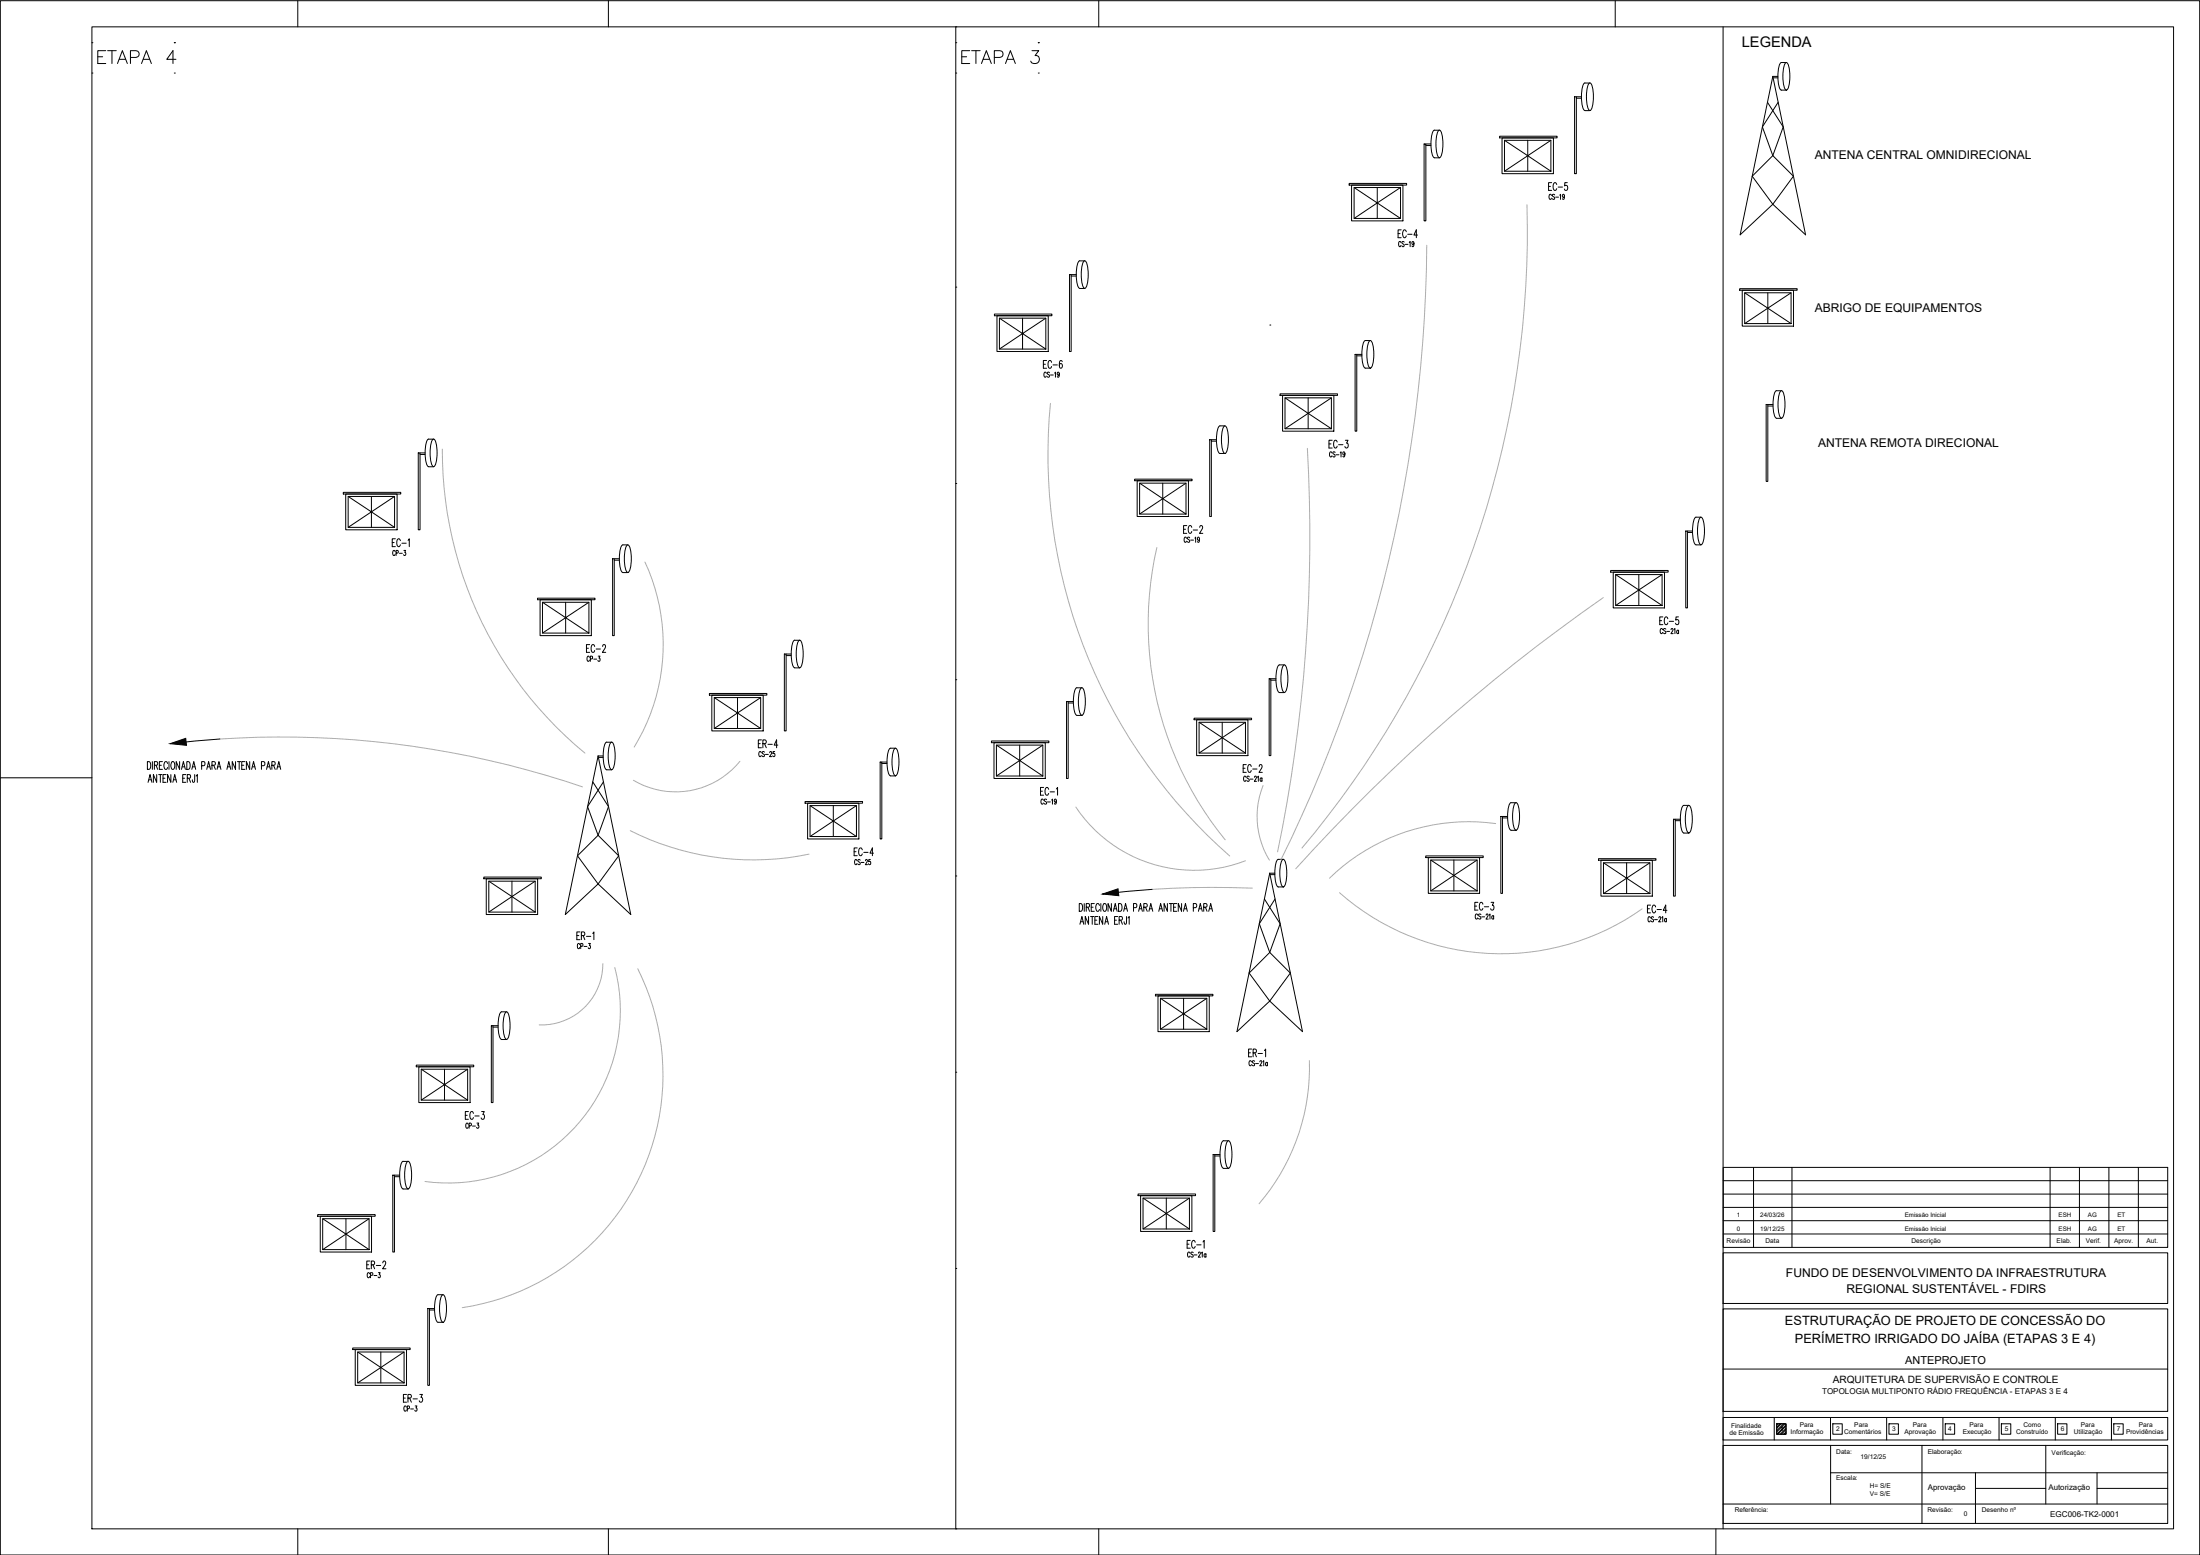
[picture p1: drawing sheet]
<svg xmlns="http://www.w3.org/2000/svg" width="841mm" height="594mm" viewBox="0 0 841 594" stroke-linecap="round" stroke-linejoin="round" font-family="sans-serif">
<!-- layer: A-FORMATO -->
<g fill="none" stroke="#000" stroke-width=".38">
<path d="M.1 .3h840.8v593.8h-840.8zM35.1 10.3h795.8v573.8h-795.8zM113.8 .3v10M232.6 .3v10M420 .3v10M617.5 .3v10M.1 297.2h35M658.7 446h170v30.6h-170zM658.7 456.2h170M658.7 451.1h170M670.3 446v30.6M685 446v30.6"/>
<path d="M783.7 446v30.6M794.9 446v30.6M806.2 446v30.6M817.5 446v30.6M658.7 478.6h170v19.4h-170zM658.7 471.4h170M658.7 466.4h170M658.7 461.3h170M658.7 500.1h170v39.1h-170zM658.7 523h170M658.7 552.2h170v29.8h-170zM658.7 541.5h170v8.6h-170z"/>
<path d="M678.3 541.5v8.6M679.2 544h3.6v3.9h-3.6zM679.6 544l-.4 .4M680.5 544l-1.3 1.3M680.9 544l-1.7 1.7M681.8 544l-2.6 2.6M682.3 544l-3.1 3M682.8 544.4l-3.6 3.5M682.8 545.7l-2.2 2.2M682.8 547.1l-.9 .8M682.8 544.8l-3.2 3.1M682.8 546.2l-1.8 1.7"/>
<path d="M682.8 547.5l-.5 .4M699.8 541.5v8.6M699.8 552.2v22.4M700.7 544h3.6v3.9h-3.6zM721.2 541.5v8.6M722.1 544h3.6v3.9h-3.6zM734.7 552.2v29.8M742.7 541.5v8.6M743.6 544h3.6v3.9h-3.6zM764.2 541.5v8.6M765.1 544h3.6v3.9h-3.6zM782.1 552.2v22.4"/>
<path d="M785.7 541.5v8.6M786.6 544h3.6v3.9h-3.6zM807.2 541.5v8.6M808.1 544h3.6v3.9h-3.6zM658.7 574.6h170M699.8 562.7h128.9M755.2 568.6h26.9M755.2 562.7v19.3M801.7 568.6h27M801.7 562.7v11.9M113.8 584v10.1M232.6 584.1v10"/>
<path d="M420 584.1v10M656 584.1v10"/>
</g>
<!-- layer: 0 -->
<path d="M658.7 10.3v573.8M485.4 124.2h.1" fill="none" stroke="#000" stroke-width=".38"/>
<!-- layer: TK1 -->
<g fill="none" stroke="#000" stroke-width=".38">
<path d="M365.4 10.3v573.8M601.9 37h.7v29.4h-.7zM602.6 37h1.9M602.6 37.5h1.9M675.7 39.1l6 9.4-4 11M677.7 29.2l-12.5 60.5 12.5-11.7M677.7 29.2l12.5 60.5-12.5-11.7M677.7 29.2h2M677.8 29.7h1.9M679.7 39.1l-6 9.4 4 11M544.4 55h.7v29.4h-.7zM545.1 55h1.9"/>
<path d="M545.1 55.6h1.9M677.7 59.5l-7.9 7.8 7.9 10.7M677.7 59.5l7.9 7.8-7.9 10.7M592 71.2h.7M593.1 74.7a.49 .49 0 0 0-.6-.5 .49 .49 0 0 0-.3 .7v.6a.49 .49 0 0 0 .3 .7 .49 .49 0 0 0 .6-.5M593.2 69.8h-1.2v2.9h1.2M594.3 74.5l-.1-.2a.46 .46 0 0 0-.7 .1 .46 .46 0 0 0 .2 .7l.5 .2 .1 .6-.3 .3-.5-.3M594.7 75.3h1.1M595.1 70.5l-.4-.7a1.71 1.71 0 0 0-.6 2.8l.6 .1 .4-.6M595.7 71.5h1.6M596.3 74.6l.3-.4v2M598 74.9l-.3 .6a.58 .58 0 0 1-.5-.7 .58 .58 0 0 1 .7-.5l.1 1.5-.3 .4-.4-.3"/>
<path d="M599.1 69.8h-.9v1.1a.88 .88 0 0 1 1.1 .9 .88 .88 0 0 1-1.1 .8l-.2-.4M534.5 89.3h.7M535.6 92.7l-.3-.4a1.11 1.11 0 0 0-.7 1 1.11 1.11 0 0 0 .7 .9l.3-.5M535.6 87.8h-1.1v3h1.1M536.8 92.5a.45 .45 0 0 0-.8-.1 .45 .45 0 0 0 .2 .7l.5 .3 .1 .6-.3 .2-.6-.2M537.2 93.4h1.1M537.6 88.5l-.5-.7a1.76 1.76 0 0 0-.5 2.8l.5 .2 .5-.7M538.1 89.5h1.7M538.7 92.6l.4-.3v1.9M540.5 92.9l-.3 .6a.58 .58 0 0 1-.5-.7 .58 .58 0 0 1 .6-.5l.2 1.6-.3 .3-.4-.2M541.9 89.8h-1.4l.9-2v3M408.9 104.9h.6v29.4h-.6z"/>
<path d="M409.5 104.9h1.9M409.5 105.5h1.9M518 135.4h.7v29.3h-.7zM518.7 135.4h1.9M518.7 135.9h1.9M400 142.6l-.3-.4a1.07 1.07 0 0 0-.7 .9 1.07 1.07 0 0 0 .7 1l.3-.4M401.2 142.4l-.1-.1a.45 .45 0 0 0-.7 .1 .45 .45 0 0 0 .2 .6l.5 .3 .1 .6-.3 .2-.6-.2M403.2 142.6l.3-.4v1.9M405 142.8l-.4 .6a.58 .58 0 0 1-.4-.7 .58 .58 0 0 1 .5-.4l.2 1.5-.3 .3-.4-.2M675.2 154.5h.6v29.4h-.6zM675.8 154.5h2M675.8 155.1h2"/>
<path d="M159.9 173h.7v29.4h-.7zM160.6 173h1.9M160.6 173.6h1.9M462.4 168h.7v29.3h-.7zM463.1 168h1.9M463.1 168.5h1.9M508 169.6h.8M509.2 173.1l-.4-.5a1.11 1.11 0 0 0-.6 1 1.11 1.11 0 0 0 .6 1l.4-.5M509.3 168.2h-1.3v3h1.3M510.4 172.9a.45 .45 0 0 0-.8-.2 .45 .45 0 0 0 .2 .8l.5 .3 .1 .5-.3 .3-.6-.3M510.8 173.8h1.1M511.2 168.9l-.5-.7a1.7 1.7 0 0 0-.5 2.8l.5 .2 .5-.8"/>
<path d="M511.7 169.9h1.7M512.4 173l.3-.4v2M514.1 173.3l-.2 .5a.53 .53 0 0 1-.6-.6 .53 .53 0 0 1 .6-.5l.2 1.5-.3 .4-.4-.3M514.3 168.2h1l-.5 1.1a.88 .88 0 0 1 .6 1.1 .88 .88 0 0 1-1.1 .6l-.2-.4M149.9 207.3h.8M151.1 205.8h-1.2v3M153.1 206.6l-.5-.8a1.71 1.71 0 0 0-.5 2.9l.5 .1 .5-.7M153.6 207.5h1.7M156 206.4l.5-.6v3M234.2 213.5h.6v29.3h-.6zM234.8 213.5h2M234.8 214h2"/>
<path d="M453.6 205.7l-.3-.5a1.11 1.11 0 0 0-.7 1 1.11 1.11 0 0 0 .7 1l.3-.5M454.8 205.5a.45 .45 0 0 0-.7-.2 .45 .45 0 0 0 .1 .8l.5 .3 .1 .5-.3 .3-.6-.3M456.8 205.6l.3-.4v2M458.6 205.9l-.3 .4a.53 .53 0 0 1-.6-.5 .53 .53 0 0 1 .6-.5 1.01 1.01 0 0 1 .4 1.1 1.01 1.01 0 0 1-.8 .7l-.1-.2M644.4 202.9h.7v29.4h-.7zM645.1 202.9h1.9M645.1 203.4h1.9M225.3 251.1l-.3-.4a1.11 1.11 0 0 0-.6 1 1.11 1.11 0 0 0 .6 1l.3-.5M225.7 251.7l.7-.1v-.8l-.7-.1v2M228.7 250.7h.7l-.4 .7a.54 .54 0 0 1 .5 .8 .54 .54 0 0 1-.9 .1M299.8 249.9h.7v29.3h-.7zM300.5 249.9h1.9"/>
<path d="M300.5 250.5h1.9M485.2 259.3h.6v29.4h-.6zM485.8 259.3h2M485.8 259.9h2M635.6 240.6a.49 .49 0 0 0-.6-.5 .49 .49 0 0 0-.3 .7l.2 1.2 .4 .1 .3-.5M636.8 240.4l-.1-.2a.47 .47 0 0 0-.7 .1 .47 .47 0 0 0 .2 .7l.5 .2 .1 .6-.3 .3-.6-.3M638.8 240.6l.1-.3a.41 .41 0 0 1 .6 0 .41 .41 0 0 1 0 .5l-.7 1.3h.8M640 240.5l.3-.4v2M641.7 241.1l-.1-.3a.57 .57 0 0 0-.6 .6 .57 .57 0 0 0 .6 .6l.1-.2M641.7 240.8v1.3M407.7 268h.6v29.4h-.6zM408.3 268h2"/>
<path d="M408.3 268.6h2M56.3 291h.7a1.98 1.98 0 0 1 0 2.9h-.7zM56.6 298.9l.8-3 .7 3M56.9 297.9h.9M58.3 291v2.9M59 292.4l1.1-.2v-1.1l-1.1-.1v2.9M59.6 292.4l.7 1.5M59.9 295.9v3l-1.3-3v3M60.7 295.9h1.2M60.9 292.4h.8M61.3 295.9v3M62.1 291h-1.2v2.9h1.2"/>
<path d="M62.3 297.3h.7M63.5 295.9h-1.2v3h1.2M64.1 291.7a.64 .64 0 0 0-.4-.6 .64 .64 0 0 0-.7 0 2.29 2.29 0 0 0 .2 2.8 .68 .68 0 0 0 .9-.7M64.6 291v2.9M65.3 295.9v3l-1.2-3v3M65.7 291.1l.2-.1a1.71 1.71 0 0 1 .5 2.8l-.1 .1a1.76 1.76 0 0 1-.6-2.8zM66.1 298.9l.7-3 .7 3M66.3 297.9h1M68.7 291v2.9l-1.3-2.9v2.9M69.4 293.9l.7-2.9 .8 2.9M69.6 293h1M69.8 297.3h.8"/>
<path d="M71 295.9h-1.2v3h1.2M71.4 291h.7a1.98 1.98 0 0 1 0 2.9h-.7zM71.6 297.3l1.1-.1v-1.1l-1.1-.2v3M72.2 297.3l.7 1.6M73.3 293.9l.8-2.9 .7 2.9M73.6 293h.9M74.4 295.9v2.3l-.3 .7-.4-.1-.2-.9M75 296.5l.4-.6v3M77.1 292.5l1.1-.1v-1.3l-1.1-.1v2.9M79 293.9l.8-2.9 .7 2.9M79.3 293h.9M81 292.4l1.3-.3-.2-1-1.1-.1v2.9"/>
<path d="M81.7 292.4l.6 1.5M83 293.9l.7-2.9 .8 2.9M83.2 293h1M86.7 293.9l.8-2.9 .7 2.9M87 293h.9M90 291v2.9l-1.2-2.9v2.9M90.8 291h1.3M91.4 291v2.9M92.4 292.4h.8M93.6 291h-1.2v2.9h1.2M95.5 291v2.9l-1.3-2.9v2.9M96.2 293.9l.7-2.9 .8 2.9"/>
<path d="M96.5 293h.9M99.9 292.5h.9l.4-.3-.2-1.1-1.1-.1v2.9M101.9 293.9l.7-2.9 .8 2.9M102.2 293h.9M103.9 292.4l1.1-.2v-1.1l-1.1-.1v2.9M104.6 292.4l.6 1.5M105.8 293.9l.8-2.9 .7 2.9M106.1 293h.9M226.6 298.7l6 9.5-4 10.9M228.6 288.8l-12.5 60.6 12.5-11.7M228.6 288.8l12.5 60.6-12.5-11.7M228.6 288.8h1.9"/>
<path d="M228.8 289.4h1.7M230.7 298.7l-6.1 9.5 4 10.9M291 287.6l-.3-.5a1.05 1.05 0 0 0-.7 1 1.05 1.05 0 0 0 .7 1l.3-.5M292.2 287.4a.45 .45 0 0 0-.7-.2 .45 .45 0 0 0 .1 .8l.5 .2 .1 .6-.3 .3-.5-.3M294.3 287.6v-.3a.43 .43 0 0 1 .6 0 .43 .43 0 0 1 0 .6l-.7 1.2h.9M296.2 287.1h-.7v.8a.55 .55 0 0 1 .8 .5 .55 .55 0 0 1-.8 .5l-.1-.2M336.5 291.1h.6v29.4h-.6zM337.1 291.1h1.9M337.1 291.7h1.9M476.3 297l-.3-.5a1.11 1.11 0 0 0-.6 1 1.11 1.11 0 0 0 .6 1l.3-.5M477.6 296.8a.46 .46 0 0 0-.8-.2 .46 .46 0 0 0 .1 .8l.4 .2a.48 .48 0 0 1 .2 .8 .48 .48 0 0 1-.8-.2M479.6 297l.2-.5 .5 .4-.8 1.6h.9"/>
<path d="M480.7 296.9l.3-.4v2M482.4 297.5l-.1-.2a.57 .57 0 0 0-.6 .6 .57 .57 0 0 0 .6 .5l.1-.2M482.4 297.2v1.3M228.6 319.1l-7.8 7.9 7.8 10.7M228.6 319.1l7.9 7.9-7.9 10.7M397.8 302.3h.7M398.9 305.7a.49 .49 0 0 0-.7-.4 .49 .49 0 0 0-.3 .7v.5a.49 .49 0 0 0 .3 .7 .49 .49 0 0 0 .7-.4M398.9 300.8h-1.1v3h1.1M400.1 305.5l-.1-.1a.47 .47 0 0 0-.7 0 .47 .47 0 0 0 .2 .7l.5 .3 .1 .6-.3 .2-.6-.2M400.4 306.4h1.1M400.9 301.6l-.5-.8a1.71 1.71 0 0 0-.5 2.9l.5 .1 .5-.7M401.4 302.5h1.7"/>
<path d="M402 305.7l.3-.4v1.9M403.8 301.4l.5-.6v3M403.8 305.9l-.4 .6a.58 .58 0 0 1-.4-.7 .58 .58 0 0 1 .6-.4l.2 1.4-.4 .4-.3-.2M573.7 311.9h.7v29.4h-.7zM574.4 311.9h1.9M574.4 312.5h1.9M639.7 313h.7v29.4h-.7zM640.4 313h1.9M640.4 313.5h1.9M327.6 328.9l-.3-.5a1.08 1.08 0 0 0-.6 .9 1.08 1.08 0 0 0 .6 1l.3-.4M328.8 328.6a.47 .47 0 0 0-.7-.1 .47 .47 0 0 0 .1 .7l.5 .3 .1 .6-.3 .2-.5-.2M330.8 328.9l.1-.3a.41 .41 0 0 1 .6-.1 .41 .41 0 0 1 0 .6l-.7 1.2h.8"/>
<path d="M332.7 328.4h-.6v.8a.54 .54 0 0 1 .8 .5 .54 .54 0 0 1-.8 .5l-.1-.2M485.4 333.6l-12.5 60.5 12.5-11.6M485.4 333.6l12.5 60.5-12.5-11.6M485.4 333.6h1.9M485.5 334.2h1.8M220.5 357.4h.8M221.7 356h-1.2v3h1.2M222.2 357.4l1.2-.1v-1.1l-1.2-.2v3M222.9 357.4l.7 1.6M224.2 357.7h1.6M226.6 356.6l.4-.6v3M412.6 345.2h.6a1.98 1.98 0 0 1 0 3h-.6z"/>
<path d="M412.8 353.1l.8-2.9 .7 2.9M413.1 352.1h.9M414.5 345.2v3M415.2 346.6l1.1-.1v-1.2l-1.1-.1v3M415.9 346.6l.6 1.6M416.1 350.2v2.9l-1.2-2.9v2.9M416.9 350.2h1.3M417.2 346.6h.7M417.5 350.2v2.9M418.3 345.2h-1.1v3h1.1M418.5 351.6h.8M419.7 350.2h-1.2v2.9h1.2"/>
<path d="M420.3 345.9l-.5-.7a1.76 1.76 0 0 0-.5 2.8l.5 .2 .5-.8M420.8 345.2v3M421.6 350.2v2.9l-1.3-2.9v2.9M421.9 345.3l.2-.1a1.71 1.71 0 0 1 .6 2.8l-.2 .2a1.71 1.71 0 0 1-.6-2.9zM422.3 353.1l.7-2.9 .8 2.9M422.6 352.1h.9M424.9 345.2v3l-1.3-3v3M425.6 348.2l.7-3 .8 3M425.9 347.2h.9M426.1 351.6h.7M427.3 350.2h-1.2v2.9h1.2M427.6 345.2h.7a1.98 1.98 0 0 1 0 3h-.7z"/>
<path d="M427.8 351.6l1.1-.2v-1.1l-1.1-.1v2.9M428.5 351.6l.6 1.5M429.6 348.2l.7-3 .7 3M429.9 347.2h.8M430.7 350.2l-.2 2.8h-.6l-.2-.9M431.2 350.7l.5-.5v2.9M433.3 346.8l1.1-.2v-1.3l-1.1-.1v3M435.3 348.2l.7-3 .7 3M435.5 347.2h1M437.3 346.6l1.2-.3-.1-1-1.1-.1v3M437.9 346.6l.7 1.6M439.2 348.2l.7-3 .8 3"/>
<path d="M439.5 347.2h.9M443 348.2l.7-3 .8 3M443.2 347.2h1M446.3 345.2v3l-1.3-3v3M447 345.2h1.3M447.6 345.2v3M448.6 346.6h.8M449.9 345.2h-1.3v3h1.3M451.7 345.2v3l-1.3-3v3M452.4 348.2l.8-3 .7 3M452.7 347.2h.9M456.2 346.8l1.1-.2 .2-.4-.2-.9-1.1-.1v3"/>
<path d="M458.1 348.2l.8-3 .7 3M458.4 347.2h.9M460.2 346.6l1.1-.1v-1.2l-1.1-.1v3M460.8 346.6l.6 1.6M462.1 348.2l.7-3 .7 3M462.4 347.2h.9M483.4 343.5l6 9.4-4 11M487.4 343.5l-6 9.4 4 11M564.9 349.6l-.3-.4a1.08 1.08 0 0 0-.7 1 1.08 1.08 0 0 0 .7 .9l.3-.4M566.1 349.4a.47 .47 0 0 0-.7-.1 .47 .47 0 0 0 .1 .7l.5 .3 .1 .6-.3 .2-.6-.2M568.1 349.6l.1-.3a.51 .51 0 0 1 .7 .2 .51 .51 0 0 1-.2 .7l-.6 .9h.8M569.3 349.6l.3-.4v1.9"/>
<path d="M571 350.1l-.1-.2a.55 .55 0 0 0-.6 .6 .55 .55 0 0 0 .6 .5l.1-.1M571 349.8v1.3M630.9 350.7l-.3-.5a1.11 1.11 0 0 0-.6 1 1.11 1.11 0 0 0 .6 1l.3-.5M632.1 350.5a.44 .44 0 0 0-.7-.2 .44 .44 0 0 0 .1 .7l.4 .3a.47 .47 0 0 1 .1 .7 .47 .47 0 0 1-.7-.1M634.2 350.7a.4 .4 0 0 1 .4-.5 .4 .4 0 0 1 .3 .6l-.8 1.4h.9M635.3 350.6l.3-.4v2M637 351.2l-.1-.2a.57 .57 0 0 0-.6 .5 .57 .57 0 0 0 .6 .6l.1-.2M637 350.9v1.3M221.6 360.9l-.3-.5a1.11 1.11 0 0 0-.6 1 1.11 1.11 0 0 0 .6 1l.3-.4M222 361.5l.8-.2-.3-.9h-.5v2M223.3 361.6h1.1M225 360.4h.7l-.4 .8a.54 .54 0 0 1 .5 .8 .54 .54 0 0 1-.9 0"/>
<path d="M485.4 363.9l-7.9 7.8 7.9 10.8M485.4 363.9l7.9 7.8-7.9 10.8M187.8 391.9h.7v29.3h-.7zM188.5 391.9h1.9M188.5 392.4h1.9M477.3 402.2h.7M478.4 405.7a.49 .49 0 0 0-.6-.5 .49 .49 0 0 0-.3 .7v.6a.49 .49 0 0 0 .3 .7 .49 .49 0 0 0 .6-.5M478.5 400.8h-1.2v2.9h1.2M479 402.2l1.1-.1v-1.1l-1.1-.2v2.9M479.6 405.5l-.1-.2a.47 .47 0 0 0-.7 .1 .47 .47 0 0 0 .2 .7l.5 .2 .1 .6-.3 .3-.6-.3M479.7 402.2l.6 1.5M480 406.3h1.1"/>
<path d="M480.9 402.5h1.7M481.6 405.7l.1-.3a.41 .41 0 0 1 .6 0 .41 .41 0 0 1 0 .5l-.7 1.3h.8M482.8 405.6l.3-.4v2M483.4 401.4l.4-.6v2.9M484.5 406.2l-.1-.3a.57 .57 0 0 0-.6 .6 .57 .57 0 0 0 .6 .6l.1-.2M484.5 405.9v1.3M150.2 449h.6v29.3h-.6zM150.8 449h1.9M150.8 449.6h1.9M463.8 441.1h.6v29.4h-.6zM464.4 441.1h1.9M464.4 441.6h1.9"/>
<path d="M453.8 475.3h.7M454.9 478.8l-.3-.5a1.08 1.08 0 0 0-.6 1 1.08 1.08 0 0 0 .6 1l.3-.5M455 473.9h-1.2v3h1.2M456.1 478.6a.47 .47 0 0 0-.7-.2 .47 .47 0 0 0 .1 .8l.5 .2 .1 .6-.3 .3-.5-.3M456.5 479.4h1.1M456.9 474.6l-.4-.7a1.71 1.71 0 0 0-.6 2.8l.6 .2 .4-.7M457.5 475.6h1.6M458.1 478.8l.2-.4a.51 .51 0 0 1 .6 .3 .51 .51 0 0 1-.2 .7l-.6 .9h.8M459.3 478.7l.3-.4v2M459.9 474.5l.4-.6v3M461 479.3l-.1-.2a.55 .55 0 0 0-.6 .6 .55 .55 0 0 0 .6 .5l.1-.2M461 479v1.3"/>
<path d="M140.2 483.2h.7M141.4 481.8h-1.2v2.9M141.9 483.2l1.1-.2v-1.1l-1.1-.1v2.9M142.6 483.2l.6 1.5M143.8 483.5h1.7M146.3 482.5l.1-.4a.63 .63 0 0 1 .9-.1 .63 .63 0 0 1 .1 .9l-1.1 1.8h1.2M163.5 499.9h.7v29.4h-.7zM164.2 499.9h1.9M164.2 500.5h1.9M155.3 537.6l-.3-.5a1.08 1.08 0 0 0-.6 1 1.08 1.08 0 0 0 .6 1l.3-.4M155.7 538.2l.8-.2-.1-.8-.7-.1v2M158.7 537.1h.7l-.4 .8a.55 .55 0 0 1 .4 .7 .55 .55 0 0 1-.8 .3v-.2"/>
</g>
<!-- layer: TK3 -->
<g fill="none" stroke="#000" stroke-width=".38">
<path d="M605.9 31.7h1.9M605.9 31.7a6.3 6.3 0 0 0-1.3 5.2 6.3 6.3 0 0 0 1.3 5.3l1.9 .1M607.5 31.8l.3-.1a6.3 6.3 0 0 1 1.3 5.2 6.3 6.3 0 0 1-1.3 5.3 6.3 6.3 0 0 1-1.3-5.3l.2-2.9zM681 23.9h1.9M681 34.4h1.9M681 23.9a6.3 6.3 0 0 0-1.3 5.3 6.3 6.3 0 0 0 1.3 5.2M682.6 24l.3-.1a6.3 6.3 0 0 1 1.3 5.3 6.3 6.3 0 0 1-1.3 5.2 6.3 6.3 0 0 1-1.3-5.2l.2-3zM548.3 49.8h1.9M548.4 49.7a6.3 6.3 0 0 0-1.4 5.3 6.3 6.3 0 0 0 1.4 5.3M550 49.8l.3-.1a6.3 6.3 0 0 1 1.3 5.3 6.3 6.3 0 0 1-1.3 5.3 6.3 6.3 0 0 1-1.4-5.3l.3-3zM573.3 52h21.9v.7h-21.9zM574.2 52.7h19.7v13.7h-19.7z"/>
<path d="M575.1 53.6h17.8v11.8h-17.8zM575.1 53.6l8.9 5.9-8.9 5.9M584 53.6v11.8M592.9 53.6l-8.9 5.9 8.9 5.9M515.7 70.1h22v.6h-22zM516.7 70.7h19.6v13.7h-19.6zM517.7 71.6h17.7v11.9h-17.7zM517.7 71.6l8.8 5.9-8.8 6M526.5 71.6v11.9M535.4 71.6l-8.9 5.9 8.9 6M548.3 60.3h1.9M412.7 99.7h2"/>
<path d="M412.8 99.6a6.3 6.3 0 0 0-1.4 5.3 6.3 6.3 0 0 0 1.4 5.3h1.9M414.4 99.7l.3-.1a6.3 6.3 0 0 1 1.3 5.3 6.3 6.3 0 0 1-1.3 5.3 6.3 6.3 0 0 1-1.4-5.3l.3-3zM380.2 120h21.9v.6h-21.9zM665.1 110.3h21.9v.6h-21.9zM666 110.9h19.6v13.7h-19.6zM667 111.9h17.7v11.7h-17.7zM667 111.9l8.8 5.8-8.8 5.9M675.8 111.9v11.7M684.7 111.9l-8.9 5.8 8.9 5.9M381.1 120.6h19.6v13.7h-19.6zM382.1 121.6h17.7v11.8h-17.7zM382.1 121.6l8.8 5.8-8.8 6"/>
<path d="M390.9 121.6v11.8M399.8 121.6l-8.9 5.8 8.9 6M523.6 130.2l.3-.1a6.3 6.3 0 0 1 1.3 5.3 6.3 6.3 0 0 1-1.3 5.2 6.3 6.3 0 0 1-1.4-5.2l.2-3zM523.8 130.1h-1.9a6.3 6.3 0 0 0-1.3 5.3 6.3 6.3 0 0 0 1.3 5.2h1.9M489.3 150.5h22v.6h-22zM490.3 151.1h19.6v13.6h-19.6zM491.2 152h17.8v11.8h-17.8zM491.2 152l8.9 5.9-8.9 5.9M500.1 152v11.8M509 152l-8.9 5.9 8.9 5.9M680.8 149.3l.2-.1a6.3 6.3 0 0 1 1.4 5.3 6.3 6.3 0 0 1-1.4 5.3 6.3 6.3 0 0 1-1.3-5.3l.2-2.9zM681 149.3l-1.9-.1a6.3 6.3 0 0 0-1.3 5.3 6.3 6.3 0 0 0 1.3 5.3h1.9"/>
<path d="M163.8 167.8h1.9M163.8 178.3h1.9M163.9 167.7a6.3 6.3 0 0 0-1.4 5.3 6.3 6.3 0 0 0 1.4 5.3M165.5 167.8l.3-.1a6.3 6.3 0 0 1 1.3 5.3 6.3 6.3 0 0 1-1.3 5.3 6.3 6.3 0 0 1-1.4-5.3l.3-2.9zM468 162.8l.3-.1a6.3 6.3 0 0 1 1.3 5.3 6.3 6.3 0 0 1-1.3 5.2 6.3 6.3 0 0 1-1.4-5.2l.3-3zM468.2 162.7h-1.8a6.3 6.3 0 0 0-1.4 5.3 6.3 6.3 0 0 0 1.4 5.2h1.8M131.2 188.1h22v.6h-22zM132.2 188.7h19.6v13.7h-19.6zM133.1 189.7h17.7v11.8h-17.7zM133.1 189.7l8.9 5.9-8.9 5.9M142 189.7v11.8M150.8 189.7l-8.8 5.9 8.8 5.9"/>
<path d="M433.7 183.1h22v.6h-22zM434.7 183.7h19.6v13.6h-19.6zM435.7 184.6h17.7v11.8h-17.7zM435.7 184.6l8.8 5.9-8.8 5.9M444.5 184.6v11.8M453.4 184.6l-8.9 5.9 8.9 5.9M650 197.7l.3-.1a6.3 6.3 0 0 1 1.3 5.3 6.3 6.3 0 0 1-1.3 5.2 6.3 6.3 0 0 1-1.4-5.2l.3-3zM650.2 197.6h-1.8a6.3 6.3 0 0 0-1.4 5.3 6.3 6.3 0 0 0 1.4 5.2l1.8 .1M238.1 218.8h1.9M239.7 208.3l.3-.1a6.3 6.3 0 0 1 1.3 5.2 6.3 6.3 0 0 1-1.3 5.3 6.3 6.3 0 0 1-1.3-5.3l.2-2.9zM240 208.2h-1.9a6.3 6.3 0 0 0-1.3 5.2 6.3 6.3 0 0 0 1.3 5.3M615.7 217.9h22v.7h-22z"/>
<path d="M616.7 218.6h19.6v13.7h-19.6zM617.6 219.5h17.8v11.8h-17.8zM617.6 219.5l8.9 5.9-8.9 5.9M626.5 219.5v11.8M635.4 219.5l-8.9 5.9 8.9 5.9M205.5 228.5h22v.6h-22zM206.5 229.1h19.6v13.7h-19.6zM207.4 230.1h17.7v11.8h-17.7zM207.4 230.1l8.8 5.9-8.8 5.9M216.2 230.1v11.8M225.1 230.1l-8.9 5.9 8.9 5.9M303.8 244.6h1.9"/>
<path d="M303.8 255.2h1.9M303.8 244.6a6.3 6.3 0 0 0-1.3 5.2 6.3 6.3 0 0 0 1.3 5.3M305.4 244.7l.3-.1a6.3 6.3 0 0 1 1.3 5.2 6.3 6.3 0 0 1-1.3 5.3 6.3 6.3 0 0 1-1.3-5.3l.2-2.9zM489.1 254h1.9M489.1 254a6.3 6.3 0 0 0-1.3 5.3 6.3 6.3 0 0 0 1.3 5.3M490.7 254.1l.3-.1a6.3 6.3 0 0 1 1.3 5.3 6.3 6.3 0 0 1-1.3 5.3 6.3 6.3 0 0 1-1.3-5.3l.2-3zM271.2 264.9h22v.7h-22zM272.1 265.6h19.7v13.6h-19.7zM273 266.5h17.8v11.8h-17.8zM273 266.5l8.9 5.9-8.9 5.9M281.9 266.5v11.8M290.8 266.5l-8.9 5.9 8.9 5.9"/>
<path d="M411.6 262.8h2M411.6 273.3h2M411.7 262.7a6.3 6.3 0 0 0-1.4 5.3 6.3 6.3 0 0 0 1.4 5.3M413.3 262.8l.3-.1a6.3 6.3 0 0 1 1.3 5.3 6.3 6.3 0 0 1-1.3 5.3 6.3 6.3 0 0 1-1.4-5.3l.3-2.9zM456.5 274.4h22v.6h-22zM457.5 275h19.6v13.7h-19.6zM458.4 275.9h17.7v11.8h-17.7zM458.4 275.9l8.8 5.9-8.8 5.9M467.2 275.9v11.8M476.1 275.9l-8.9 5.9 8.9 5.9M489.1 264.6h1.9M84 282.3l-18.9 1.8"/>
<path d="M231.9 283.6h1.9M231.9 294.1h1.9M231.9 283.5a6.3 6.3 0 0 0-1.3 5.3 6.3 6.3 0 0 0 1.3 5.3M233.6 283.6l.2-.1a6.3 6.3 0 0 1 1.4 5.3 6.3 6.3 0 0 1-1.4 5.3 6.3 6.3 0 0 1-1.3-5.3l.2-3zM340.4 296.4h1.9M342.1 286l.2-.2a6.3 6.3 0 0 1 1.4 5.3 6.3 6.3 0 0 1-1.4 5.3 6.3 6.3 0 0 1-1.3-5.3l.2-2.9zM342.3 285.8h-1.9a6.3 6.3 0 0 0-1.3 5.3 6.3 6.3 0 0 0 1.3 5.3M379 283.1h22v.6h-22zM380 283.7h19.6v13.7h-19.6zM380.9 284.7h17.8v11.8h-17.8zM380.9 284.7l8.9 5.8-8.9 6M389.8 284.7v11.8"/>
<path d="M398.7 284.7l-8.9 5.8 8.9 6M307.8 306.2h21.9v.6h-21.9zM308.7 306.8h19.6v13.7h-19.6zM309.7 307.8h17.7v11.8h-17.7zM309.7 307.8l8.9 5.9-8.9 5.9M318.6 307.8v11.8M327.4 307.8l-8.8 5.9 8.8 5.9M577.6 306.7h1.9M577.7 306.6a6.3 6.3 0 0 0-1.4 5.3 6.3 6.3 0 0 0 1.4 5.3h1.8M579.3 306.7l.3-.1a6.3 6.3 0 0 1 1.3 5.3 6.3 6.3 0 0 1-1.3 5.3 6.3 6.3 0 0 1-1.4-5.3l.3-2.9zM645.3 307.8l.3-.1a6.3 6.3 0 0 1 1.3 5.3 6.3 6.3 0 0 1-1.3 5.2 6.3 6.3 0 0 1-1.3-5.2l.2-3zM645.6 307.7h-1.9a6.3 6.3 0 0 0-1.3 5.3 6.3 6.3 0 0 0 1.3 5.2l1.9 .1"/>
<path d="M185 335.1h21.9v.6h-21.9zM185.9 335.7h19.6v13.7h-19.6zM186.9 336.6h17.7v11.9h-17.7zM186.9 336.6l8.8 5.9-8.8 6M195.7 336.6v11.9M204.6 336.6l-8.9 5.9 8.9 6M440.4 339.8l-18.9 1.8M490.3 328.4l.3-.1a6.3 6.3 0 0 1 1.3 5.3 6.3 6.3 0 0 1-1.3 5.3 6.3 6.3 0 0 1-1.4-5.3l.3-3zM490.6 328.3h-1.9a6.3 6.3 0 0 0-1.4 5.3 6.3 6.3 0 0 0 1.4 5.3h1.9M545 327h22v.6h-22zM546 327.6h19.6v13.7h-19.6zM546.9 328.6h17.8v11.8h-17.8z"/>
<path d="M546.9 328.6l8.9 5.8-8.9 6M555.8 328.6v11.8M564.7 328.6l-8.9 5.8 8.9 6M611.1 328.1h22v.5h-22zM612 328.6h19.7v13.8h-19.7zM613 329.6h17.7v11.8h-17.7zM613 329.6l8.8 5.9-8.8 5.9M621.8 329.6v11.8M630.7 329.6l-8.9 5.9 8.9 5.9M441.7 379.9h22v.6h-22zM193.4 386.7l.3-.1a6.3 6.3 0 0 1 1.3 5.2 6.3 6.3 0 0 1-1.3 5.3 6.3 6.3 0 0 1-1.4-5.3l.2-2.9zM193.6 386.6h-1.9a6.3 6.3 0 0 0-1.3 5.2 6.3 6.3 0 0 0 1.3 5.3h1.9"/>
<path d="M442.7 380.5h19.6v13.6h-19.6zM443.6 381.4h17.7v11.8h-17.7zM443.6 381.4l8.9 5.9-8.9 5.9M452.5 381.4v11.8M461.3 381.4l-8.8 5.9 8.8 5.9M159.1 406.9h22v.7h-22zM160.1 407.6h19.6v13.6h-19.6zM161 408.5h17.8v11.8h-17.8zM161 408.5l8.9 5.9-8.9 5.9M169.9 408.5v11.8M178.8 408.5l-8.9 5.9 8.9 5.9M469.4 435.9l.2-.1a6.3 6.3 0 0 1 1.4 5.3 6.3 6.3 0 0 1-1.4 5.2 6.3 6.3 0 0 1-1.3-5.2l.2-3z"/>
<path d="M469.6 435.8h-1.9a6.3 6.3 0 0 0-1.3 5.3 6.3 6.3 0 0 0 1.3 5.2M154.1 443.7h1.9M154.1 454.3h1.9M154.1 443.7a6.3 6.3 0 0 0-1.3 5.2 6.3 6.3 0 0 0 1.3 5.3M155.8 443.8l.2-.1a6.3 6.3 0 0 1 1.4 5.2 6.3 6.3 0 0 1-1.4 5.3 6.3 6.3 0 0 1-1.3-5.3l.2-2.9zM435.1 456.2h21.9v.6h-21.9zM436 456.8h19.6v13.7h-19.6zM437 457.7h17.7v11.8h-17.7zM437 457.7l8.9 5.9-8.9 5.9M445.9 457.7v11.8M454.7 457.7l-8.8 5.9 8.8 5.9M467.7 446.4h1.9"/>
<path d="M121.5 464h21.9v.7h-21.9zM122.4 464.7h19.6v13.6h-19.6zM123.4 465.6h17.7v11.8h-17.7zM123.4 465.6l8.8 5.9-8.8 5.9M132.2 465.6v11.8M141.1 465.6l-8.9 5.9 8.9 5.9M169.1 494.7l.3-.1a6.3 6.3 0 0 1 1.3 5.3 6.3 6.3 0 0 1-1.3 5.3 6.3 6.3 0 0 1-1.4-5.3l.2-2.9zM169.3 494.6h-1.9a6.3 6.3 0 0 0-1.3 5.3 6.3 6.3 0 0 0 1.3 5.3h1.9M134.8 515h22v.6h-22zM135.8 515.6h19.6v13.7h-19.6zM136.7 516.5h17.8v11.8h-17.8zM136.7 516.5l8.9 5.9-8.9 5.9"/>
<path d="M145.6 516.5v11.8M154.5 516.5l-8.9 5.9 8.9 5.9"/>
</g>
<g fill="none" stroke="#adadad" stroke-width=".38">
<path d="M583.7 78.2a365.3 365.3 0 0 1-86 245.8M545.4 93.7a539 539 0 0 1-55.7 234.8M401.6 154.1a203.8 203.8 0 0 0 68.5 172.9M169.1 171.6a149.6 149.6 0 0 0 54.5 116.1M499.8 171.3a596.2 596.2 0 0 1-11.4 154.1M246.5 214.7a74.7 74.7 0 0 1-4.1 70.7M442.3 209.2a130.1 130.1 0 0 0 26.1 111.7M612.9 228.3a685.4 685.4 0 0 0-117.6 103.6M84 282.3a356.8 356.8 0 0 1 138.7 18.3M282.9 290.8a31.6 31.6 0 0 1-40.8 7.3M240.9 317.3a104.6 104.6 0 0 0 68.4 9M411.3 308.3a54.5 54.5 0 0 0 64.8 20.6"/>
<path d="M482.9 300.1a31.9 31.9 0 0 0 2.4 28.5M571.8 314.6a76.1 76.1 0 0 0-63.5 20.9M478.7 339.3a365.3 365.3 0 0 0-38.3 .5M512.1 341.1a93.4 93.4 0 0 0 115.7 6.1M230.5 368.1a23.4 23.4 0 0 1-24.4 23.5M235 369.7a65.8 65.8 0 0 1-72.5 81.7M243.8 370.1a89.9 89.9 0 0 1-67.1 129.5M500.5 405.2a79.8 79.8 0 0 1-19.2 54.7"/>
</g>
<!-- layer: TK3 -->
<path d="M65.1 284.1l5.9-2 .3 2.6zM421.5 341.6l5.9-2 .3 2.6z" fill="#000" stroke="#000" stroke-width=".38"/>
<path d="M365.4 10.3h.1M365.4 109.7h.1M365.4 184.7h.1M365.4 259.7h.1M365.4 334.7h.1M365.4 409.6h.1M365.4 484.6h.1M365.4 584.1h.1" fill="none" stroke="#000" stroke-width=".38"/>
<g font-size="8.8">
<text x="36" y="25.4">ETAPA 4</text>
<text x="366.5" y="25.4">ETAPA 3</text>
</g>
<text font-size="6.6" x="176.7" y="429">EC-3</text>
<g font-size="6.2">
<text x="397.6" y="141.8">EC-6</text>
<text x="451.2" y="205">EC-2</text>
<text x="633.2" y="239.9">EC-5</text>
<text x="223" y="250.5">EC-2</text>
<text x="288.6" y="286.8">ER-4</text>
<text x="474.1" y="296.3">EC-2</text>
<text x="325.3" y="328.1">EC-4</text>
<text x="562.7" y="348.9">EC-3</text>
<text x="628.6" y="350">EC-4</text>
<text x="153.1" y="536.9">ER-3</text>
</g>
<text font-size="5.6" x="665.9" y="18">LEGENDA</text>
<g font-size="4.9">
<text x="148.9" y="213.4">CP-3</text>
<text x="176.7" y="432.2">CP-3</text>
<text x="139" y="489.3">CP-3</text>
<text x="682.4" y="506.4">ESTRUTURAÇÃO DE PROJETO DE CONCESSÃO DO</text>
<text x="686.1" y="513.1">PERÍMETRO IRRIGADO DO JAÍBA (ETAPAS 3 E 4)</text>
</g>
<g font-size="4.6">
<text x="693.7" y="60.6">ANTENA CENTRAL OMNIDIRECIONAL</text>
<text x="693.7" y="119.3">ABRIGO DE EQUIPAMENTOS</text>
<text x="695" y="170.9">ANTENA REMOTA DIRECIONAL</text>
<text x="682.8" y="487.8">FUNDO DE DESENVOLVIMENTO DA INFRAESTRUTURA</text>
<text x="705.9" y="494.1">REGIONAL SUSTENTÁVEL - FDIRS</text>
</g>
<text font-size="4.2" x="728.3" y="521.1">ANTEPROJETO</text>
<text font-size="3.9" x="700.6" y="528.2">ARQUITETURA DE SUPERVISÃO E CONTROLE</text>
<g font-size="3.1">
<text x="696.6" y="532.7">TOPOLOGIA MULTIPONTO RÁDIO FREQUÊNCIA - ETAPAS 3 E 4</text>
<text x="783.8" y="579.6">EGC006-TK2-0001</text>
</g>
<g font-size="3">
<text x="737" y="569.2">Aprovação</text>
<text x="783.1" y="569.2">Autorização</text>
</g>
<g font-size="2.5">
<text x="660.1" y="474.8">Revisão</text>
<text x="674.9" y="474.8">Data</text>
<text x="730.8" y="474.8">Descrição</text>
<text x="786.2" y="474.8">Elab.</text>
<text x="797.3" y="474.8">Verif.</text>
<text x="808.2" y="474.8">Aprov.</text>
<text x="820.6" y="474.7">Aut.</text>
<text x="661.8" y="545.5">Finalidade</text>
<text x="688" y="545.3">Para</text>
<text x="708.9" y="545.3">Para</text>
<text x="731.2" y="545.3">Para</text>
<text x="752.9" y="545.3">Para</text>
<text x="773.6" y="545.3">Como</text>
<text x="795.4" y="545.3">Para</text>
<text x="817.6" y="545.3">Para</text>
<text x="661.1" y="548.4">de Emissão</text>
<text x="680.5" y="546.7">1</text>
<text x="684.5" y="547.9">Informação</text>
<text x="701.9" y="546.7">2</text>
<text x="705" y="547.9">Comentários</text>
<text x="723.3" y="546.7">3</text>
<text x="728.1" y="547.9">Aprovação</text>
<text x="744.8" y="546.7">4</text>
<text x="750.3" y="547.9">Execução</text>
<text x="766.4" y="546.7">5</text>
<text x="770.7" y="547.9">Construído</text>
<text x="787.8" y="546.7">6</text>
<text x="792.8" y="547.9">Utilização</text>
<text x="809.3" y="546.7">7</text>
<text x="812.8" y="547.9">Providências</text>
<text x="702" y="555.3">Data:</text>
<text x="711.3" y="557.4">19/12/25</text>
<text x="736.9" y="555.3">Elaboração:</text>
<text x="784.3" y="555.8">Verificação:</text>
<text x="702" y="565.6">Escala:</text>
<text x="714.8" y="568.5">H= S/E</text>
<text x="714.8" y="571.4">V= S/E</text>
<text x="663.2" y="577.6">Referência:</text>
<text x="736.9" y="577.6">Revisão:</text>
<text x="750.7" y="579.3">0</text>
<text x="757.6" y="577.6">Desenho nº</text>
</g>
<g font-size="2.4">
<text x="663.9" y="465">1</text>
<text x="672.9" y="465">24/03/26</text>
<text x="728.2" y="465">Emissão Inicial</text>
<text x="787" y="465">ESH</text>
<text x="798.2" y="465">AG</text>
<text x="809.5" y="465">ET</text>
<text x="663.9" y="470.1">0</text>
<text x="672.9" y="470.1">19/12/25</text>
<text x="728.2" y="470.1">Emissão Inicial</text>
<text x="787" y="470.1">ESH</text>
<text x="798.2" y="470.1">AG</text>
<text x="809.5" y="470.1">ET</text>
</g>
</svg>
